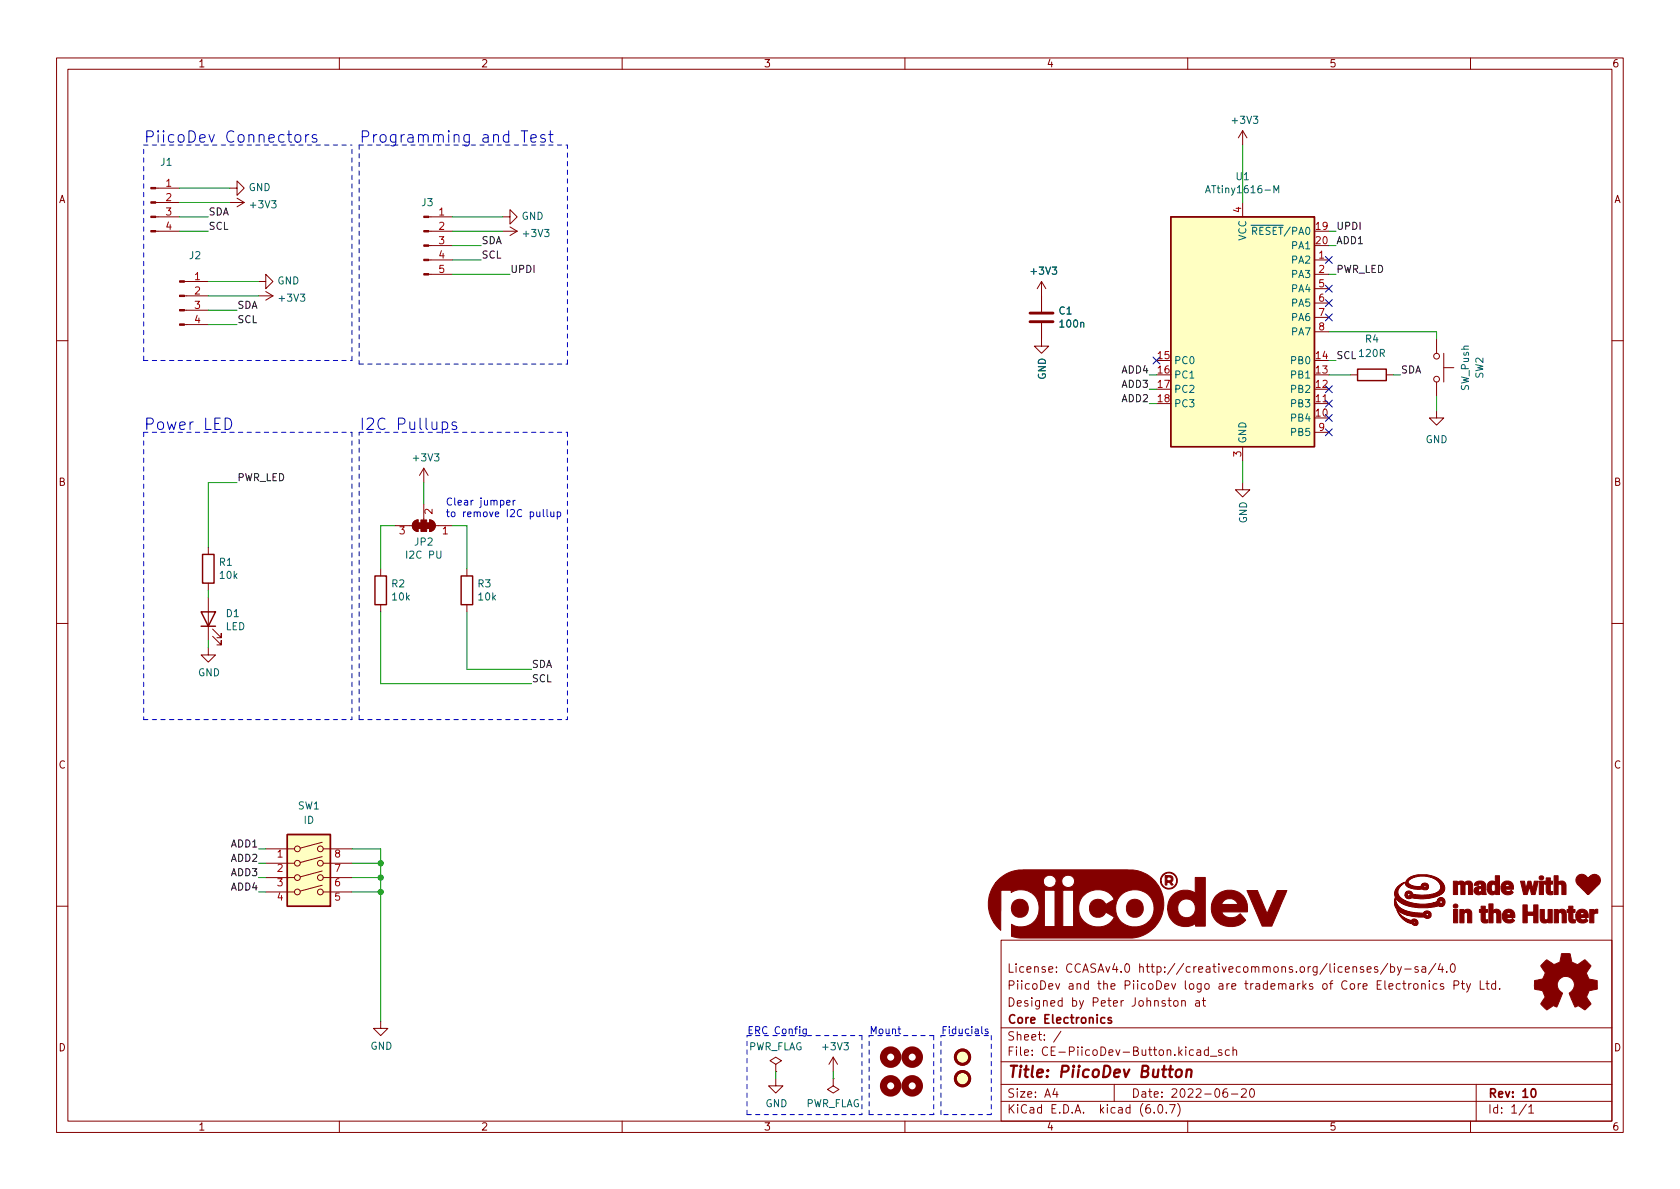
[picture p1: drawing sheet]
<svg xmlns="http://www.w3.org/2000/svg" width="297mm" height="210mm" viewBox="0 0 297 210" stroke-linecap="round" stroke-linejoin="round" font-family="sans-serif">
<g fill="none" stroke="#840000" stroke-width=".18">
<path d="M10 10.2h277v190.1h-277zM12 12.2h273v186.1h-273zM60 10.2v2M110 10.2v2M160 10.2v2M210 10.2v2M260 10.2v2M27.5 38.3h4.2M27.5 35.8h4.2M27.5 33.3h4.2M40.6 33.3h1.3v-1.3l1.3 1.3-1.3 1.2v-1.2M40.6 35.8h2.6"/>
<path d="M41.9 35l1.3 .8M43.2 35.8l-1.3 .8M75.8 38.3h4.2M88.9 38.3h1.3v-1.2l1.2 1.2-1.2 1.3v-1.3M219.7 23.1v2.5M219.7 35.8v2.5M219.7 23.1l-.8 1.3M219.7 23.1l.8 1.3M27.5 40.9h4.2M32.6 52.3h4.2M32.6 57.4h4.2M32.6 54.9h4.2"/>
<path d="M32.6 49.8h4.2M45.7 49.8h1.3v-1.3l1.3 1.3-1.3 1.2v-1.2M45.7 52.3h2.6M47 51.6l1.3 .7M48.3 52.3l-1.3 .8M75.8 46h4.2M75.8 48.5h4.2M75.8 40.9h4.2M75.8 43.4h4.2M88.9 40.9h2.5M90.2 40.1l1.2 .8M91.4 40.9l-1.2 .8"/>
<path d="M184.1 57.1v4.1h1.3l-1.3 1.3-1.2-1.3h1.2M184.1 49.8l-.7 1.2M184.1 49.8v5.3M184.1 49.8l.8 1.2M232.4 46h2.5M232.4 48.5h2.5M232.4 51h2.5M232.4 53.6h2.5M232.4 56.1h2.5M232.4 58.7h2.5M254 59.9v2.6M10 60.2h2"/>
<path d="M219.7 79v2.5M232.4 71.4h2.5M232.4 76.4h2.5M238.8 66.3h1.2M245.1 66.3h1.3M254 72.6v1.3h1.3l-1.3 1.3-1.3-1.3h1.3M254 67.6v2.5M255.3 65h1.7M255.3 62.5v5.1M285 60.2h2M36.8 96.8v1.2M69.8 93h3.1"/>
<path d="M73.2 92.2l.7-.3v2.1a1.02 1.02 0 0 1-.9-.7 1.02 1.02 0 0 1 .2-1.1zM74.9 82.8l-.7 1.3M74.9 82.8v2.5M74.9 89.1v2.8M74.9 82.8l.8 1.3M75.9 91.9a1.02 1.02 0 0 1 1.1 1.1 1.02 1.02 0 0 1-1.1 1zM77 93h3M219.7 85.3v1.3h1.3l-1.3 1.3-1.3-1.3h1.3M10 110.2h2M36.8 114.5v1.3h1.3l-1.3 1.3-1.2-1.3h1.2M36.8 103.1v1.3M36.8 105.7v7.6"/>
<path d="M37.6 112.5l1.5 1.5v-.7v.7h-.7M37.6 111.2l1.5 1.6v-.8v.8h-.7M67.3 100.6v1.2M67.3 106.9v1.3M82.5 100.6v1.2M82.5 106.9v1.3M285 110.2h2M47 150.1h5.1M47 152.6h5.1M47 155.2h5.1M47 157.7h5.1M57 156.5l-3.9 1.1"/>
<path d="M57 154l-3.9 1.1M57 151.5l-3.9 1M57 148.9l-3.9 1.1M57.1 150.1h5.1M57.1 152.6h5.1M57.1 155.2h5.1M57.1 157.7h5.1M10 160.2h2M177 166.3h108v32h-108zM207.6 177l.4-.1 .3 .3v.4l-.3 .3h-.4l-.1-.3v-.4zM208.9 177.1l.2-.2 .4 .1 .1 .9M208.9 176.9v1"/>
<path d="M211.4 177h.6l.1 .9M212.1 177.3l-.5 .1a.29 .29 0 0 0-.2 .2 .29 .29 0 0 0 .2 .3h.5M212.6 176.9h.5M212.8 176.4v1.3l.3 .2M241.7 171.4l.7-.1v-.3l-.5-.1-.2 .2 .1 .8h.6M243.6 171l-.4-.1-.2 .2 .1 .3 .5 .1v.4h-.6M245.4 170.4l-1.3 1.9M245.9 171l.4-.1 .3 .3v.4l-.2 .3h-.5M245.9 170.4v1.5M247.1 170.9l.3 1M247.8 170.9l-.5 1.4-.2 .1M248 173.9h.6"/>
<path d="M248.2 173.4v1.3l.4 .2M248.4 171.4h1.1M249.1 173.9v1M249.5 173.9l-.3 .1-.1 .2M250 174.1l.2-.2 .4 .2 .1 .5-.1 .3h-.4l-.2-.1zM250.7 171l-.3-.1-.3 .2 .1 .3 .5 .1v.4h-.6M251.4 174.1l.2-.2 .3 .1 .1 .9M251.4 173.9v1M251.4 171h.6l.1 .9M252.1 171.3l-.5 .1a.29 .29 0 0 0-.2 .2 .29 .29 0 0 0 .2 .3h.5M252.7 173.4v.2M252.7 173.9v1"/>
<path d="M253.9 170.4l-1.3 1.9M254.1 174l-.5-.1-.2 .3v.4l.1 .3h.6M254.7 170.4l-.4 1h.9M255 170.9v1M255.2 174l-.3-.1-.2 .2v.3l.5 .1v.4h-.5M255.8 171.8v.1M256.6 170.5l.2-.1a.81 .81 0 0 1 .6 .7 .81 .81 0 0 1-.3 .8h-.2a.81 .81 0 0 1-.5-.6 .81 .81 0 0 1 .2-.8zM257.1 174.2l.7-.1 .1-.2v-.3l-.3-.2h-.5v1.5M258.4 173.9h.5M258.6 173.4v1.3l.3 .2M259.3 173.9l.3 1M260 173.9l-.5 1.4-.2 .1"/>
<path d="M261.7 173.4v1.5h.7M262.7 173.9h.6M262.9 173.4v1.3l.4 .2M264.4 174l-.4-.1-.3 .3v.4l.2 .3h.5M264.4 173.4v1.5M265.2 174.8v.1M285 160.2h2M60 198.3v2M67.3 180.6v1.3h1.3l-1.3 1.2-1.3-1.2h1.3M110 198.3v2M137.2 190.7v1.3h1.2l-1.2 1.3-1.3-1.3h1.3M137.2 188.2l1-.6-1-.7-1.1 .7 1.1 .6v1.3"/>
<path d="M137.2 189.5h.1M147.3 190.7v1.3l1 .7-1 .6-1-.6 1-.7M147.3 190.7h.1M147.3 186.9l-.7 1.3M147.3 186.9v2.6M147.3 186.9l.8 1.3M160 198.3v2M177 194.8h108M177 191.8h108M177 187.8h108M177 181.8h108M186.5 192.5l-.4 1h1"/>
<path d="M186.9 193v1M187.6 182.4l-1.3 1.9M197 191.8v3M204.1 196.7v.1M204.9 195.4l.2-.1a.81 .81 0 0 1 .6 .7 .81 .81 0 0 1-.3 .8h-.2a.81 .81 0 0 1-.6-.6 .81 .81 0 0 1 .3-.8zM206.2 196.7v.1M206.8 195.3h1l-.7 1.5M208.2 195.1a1.72 1.72 0 0 1 0 2.3M210 198.3v2M211.6 185.7h.6l.1 .9M212.3 186l-.5 .1a.29 .29 0 0 0-.2 .2 .29 .29 0 0 0 .2 .3h.5M213.6 185.7l-.4-.1-.3 .3v.4l.2 .3h.5"/>
<path d="M213.6 185.1v1.5M214 186.8h1.1M216 185.7l-.4-.1-.2 .2 .1 .3 .5 .1v.4h-.6M216.9 192.5a.59 .59 0 0 0-.7 .7v.5l.2 .3h.4l.2-.1 .1-.5-.2-.2-.4-.1-.3 .3M217.4 185.7l-.5-.1-.3 .3v.4l.2 .3h.6M217.7 193.5h1.2M218 185.8l.2-.2 .4 .1v.9M218 185.1v1.5M219.5 192.7l.6-.2 .2 .2 .1 .3-1 1h1M221.1 192.7l.2-.2a.81 .81 0 0 1 .6 .7 .81 .81 0 0 1-.3 .8h-.2a.81 .81 0 0 1-.3-1.3zM260 198.3v2M261 191.8v6.5"/>
<path d="M269.9 195.3l-1.3 1.9M270.3 195.8l.4-.5v1.5M270.3 196.8h.9"/>
<circle cx="254" cy="63" r=".51"/>
<circle cx="254" cy="67.1" r=".51"/>
<circle cx="52.6" cy="155.2" r=".51"/>
<circle cx="52.6" cy="150.1" r=".51"/>
<circle cx="52.6" cy="152.6" r=".51"/>
<circle cx="52.6" cy="157.7" r=".51"/>
<circle cx="56.6" cy="157.7" r=".51"/>
<circle cx="56.6" cy="155.2" r=".51"/>
<circle cx="56.6" cy="152.6" r=".51"/>
<circle cx="56.6" cy="150.1" r=".51"/>
</g>
<path d="M195.3 180l-.4-.1-.3 .3v.4l.2 .3h.5M196.5 180l-.4-.1-.2 .2 .1 .3 .5 .1v.4h-.6M270.9 192.6l.2-.1a.81 .81 0 0 1 .5 .7 .81 .81 0 0 1-.3 .8h-.1a.81 .81 0 0 1-.6-.6 .81 .81 0 0 1 .3-.8z" fill="none" stroke="#840000" stroke-width=".3"/>
<path d="M208 189.3a.52 .52 0 0 1 .6-.2 .52 .52 0 0 1 .4 .4l-.1 .6a.55 .55 0 0 1-.5 .4 .55 .55 0 0 1-.6-.4zM209.8 189.3a.49 .49 0 0 1 .9 .1l-.1 1.1M209.9 189.1l-.2 1.4" fill="none" stroke="#840000" stroke-width=".4"/>
<g fill="none" stroke="#840000" stroke-width="1.3">
<circle cx="157.5" cy="186.9" r="1.27"/>
<circle cx="157.5" cy="192" r="1.27"/>
<circle cx="161.3" cy="186.9" r="1.27"/>
<circle cx="161.3" cy="192" r="1.27"/>
</g>
<g fill="#ffffc2" stroke="#ffffc2" stroke-width=".18">
<path d="M207 38.3h25.4v40.7h-25.4z"/>
<path d="M50.8 147.6h7.6v12.7h-7.6z"/>
<circle cx="170.2" cy="190.7" r="1.27"/>
<circle cx="170.2" cy="186.9" r="1.27"/>
</g>
<path d="M207 38.3h25.4v40.7h-25.4zM240 65.3h5.1v2h-5.1zM35.8 98h2v5.1h-2zM35.6 108.2h2.5l-1.3 2.5zM35.6 110.7h2.5M66.3 101.8h2v5.1h-2zM81.5 101.8h2.1v5.1h-2.1zM50.8 147.6h7.6v12.7h-7.6z" fill="none" stroke="#840000" stroke-width=".25"/>
<path d="M213.1 34.1l.5-1.3 .4 1.3M213.3 33.7h.6M225.2 34.1v-1.3l.5 .9 .4-.9v1.3" fill="none" stroke="#006464" stroke-width=".18"/>
<g fill="#840000" stroke="#840000" stroke-width=".18">
<path d="M26.7 40.8h.8v.2h-.8z"/>
<path d="M26.7 38.2h.8v.3h-.8z"/>
<path d="M26.7 35.7h.8v.2h-.8z"/>
<path d="M26.7 33.1h.8v.3h-.8z"/>
<path d="M257 160.8h.7v2.4h-.7z"/>
<path d="M272.2 155.8h.7v2.4h-.7z"/>
<path d="M269.3 160h.7v1.3h1.2v-1.3h.7v3.2h-.7v-1.3h-1.2v1.3h-.7z"/>
<path d="M281.1 160.8h.7v.3l.2-.2 .5-.1v.7h-.4l-.3 .2v1.5h-.7z"/>
<path d="M261.9 160.2h.7v.6h.4v.5h-.4v1.3h.4v.6h-.7l-.4-.3v-1.6h-.3v-.5h.3z"/>
<path d="M273.4 155.2h.7v.6h.4v.6h-.4v1.1l.1 .1 .3 .1v.5h-.5a.6 .6 0 0 1-.6-.6v-1.2h-.3v-.6h.3z"/>
<path d="M277.4 160.2h.7v.6h.4v.5h-.4v1.2l.2 .2 .2-.1v.6h-.7l-.4-.3v-1.6h-.3v-.5h.3z"/>
<path d="M274.8 154.9h.7v1.2l.3-.3h.5l.5 .4 .1 2h-.8v-1.6l-.2-.2-.4 .1v1.7h-.7z"/>
<path d="M258.1 160.8h.7v.3l.5-.3a.71 .71 0 0 1 .9 .5v1.9h-.7v-1.6l-.2-.2-.4 .1v1.7h-.8z"/>
<path d="M274.8 160.8h.7v.3l.3-.2 .5-.1 .5 .3 .1 .5v1.6h-.7v-1.6l-.2-.2-.5 .1v1.7h-.7z"/>
<path d="M263.2 159.8h.8v1.3l.3-.3h.4a.65 .65 0 0 1 .7 .6v1.8h-.8v-1.6l-.2-.2-.4 .1v1.7h-.8z"/>
<path d="M272.3 160.8h.7v1.6l.2 .3 .5-.2v-1.7h.7v2.4h-.6l-.1-.2-.4 .2h-.4a.62 .62 0 0 1-.6-.6z"/>
<path d="M257 155.8h.7v.3l.3-.3h.5l.4 .3 .6-.3 .5 .1 .4 .6v1.7h-.8v-1.6l-.2-.2-.4 .2v1.6h-.7v-1.7l-.2-.1-.4 .1v1.7h-.7z"/>
<path d="M264.4 154.9h.7v3.3h-.6l-.1-.2-.3 .2h-.5l-.4-.3-.3-.6h.8l.2 .4 .4-.1 .1-.1v-.9l-.3-.2-.3 .1-.1 .8h-.8l.1-.7 .1-.4 .4-.4h.5l.4 .2z"/>
<path d="M265.9 161.2a1.1 1.1 0 0 1 1.2-.4 1.1 1.1 0 0 1 .7 1v.4h-1.4l.3 .4h.5l.3-.2 .3 .4-.5 .4h-.8a1.06 1.06 0 0 1-.9-1v-.4h1.5v-.3l-.2-.1h-.3l-.2 .4h-.8z"/>
<path d="M278.9 161.1a1.3 1.3 0 0 1 1.3-.2l.5 .5 .1 .8-1.4 .1 .4 .4 .3-.1 .3-.2 .3 .4-.4 .4h-.8a1.08 1.08 0 0 1-.9-1v-.4h1.5l-.1-.3-.1-.1h-.4l-.1 .4h-.8z"/>
<path d="M265.7 156.2l.6-.4h.5l.4 .2 .3 .5 .1 .7-1.5 .1 .4 .4h.4l.3-.3 .3 .4-.2 .3-.6 .1h-.5l-.5-.3-.2-.4-.1-.7h1.5v-.2l-.1-.2h-.4l-.3 .4h-.7z"/>
<path d="M260.8 156.2l.7-.4h.6l.4 .2 .2 .5 .1 1.7h-.7l-.1-.2-.3 .2h-.4l-.5-.3-.2-.3 1.1 .1 .3-.1v-.5h-.4l-.2 .2v.3h-.8l.1-.5 .2-.2 1.1-.2-.1-.3-.1-.1h-.3l-.1 .3h-.7z"/>
<path d="M268.8 155.8h.7l.3 1.4 .4-1.4h.5l.3 1.4 .3-1.4h.7l-.6 2.4h-.6l-.4-1.4-.4 1.4h-.6z"/>
<path d="M278.9 155l.7-.4 .5 .1 .6 .5h.2l.4-.3a1.07 1.07 0 0 1 1.6 .3l.1 .5-.2 .6-1.9 1.9h-.2l-1.9-2-.2-.7z"/>
<path d="M272.9 170.2l.6-.5 .9 .6a.62 .62 0 0 0 1 0l.2-.1a1.62 1.62 0 0 0 .4-1.3l.1-.3 1.5 .1 .2 .7a.74 .74 0 0 0 .6 1l.5 .2 1.3-.9 1.1 1.1-.4 .6a.75 .75 0 0 0-.2 1.2l.2 .5 1.5 .3v1.5l-1.4 .3-.1 .1a1.23 1.23 0 0 0-.3 1.2l.7 1-.1 .2-1 .9-.8-.6a.54 .54 0 0 0-.9 .1l-1-2.4a2.33 2.33 0 0 0 .8-1.9 1.54 1.54 0 0 0-2.5-.7 1.54 1.54 0 0 0 .5 2.5l-1.1 2.5a.69 .69 0 0 0-1.1 .1l-.6 .4-1.1-1.1 .8-1.2-.2-.5a.71 .71 0 0 0-.9-.7l-.8-.2v-1.5l.5-.1a1.11 1.11 0 0 0 1.2-.7 .72 .72 0 0 0-.2-1.2l-.4-.6z"/>
<path d="M247 160.9l.5 .7 1 .8 1 .4 .5-.3 .5 .2 .2 .4-.1 .4-.5 .1-.4-.3-.8-.2h1.1l.2 .2 .1-.2-.2-.2-.2 .2h-1l-.7-.4-.8-.9z"/>
<path d="M248.8 155.5l.6-.4 1.1-.4h1.7l.8 .1 1.3 .5 .7 .7 .4 .8v.6l-.2 .5-.5 .3-1.4 .5-1.6 .2-2.1-.2-.4 .2h-.3l-.3-.2-.2-.4 .8 .2 .1-.4-.3-.1-.2 .3h-.4l.1-.4 .3-.3h.6l.3 .3 .1 .2 .6 .1h2.3l1.1-.2 .5-.3 .4-.4v-.5l-.3-.8-.9-.7-1.2-.3-1.3-.1-.9 .2-.7 .3-.4 .4v.4l.6 .4 1 .2 .7-.1 .1-.3 .2-.2h.6l.3 .3v.6l-.3 .2h-.5l-.1-.1h-1.6l-1-.4h2.8l.2 .2 .1-.3-.3-.1-.1 .2h-2.8l-.4-.5 .1-.5z"/>
<path d="M247.2 156.7l1.2-.7-1 1-.2 .3v.7l.2 .5 .4 .4 1.2 .6 2 .4h1.1l1.3-.2h1.2l.3 .1 .1-.2-.1-.3h-.3v.4h-1.2l.7-.2 .3-.6 .5-.2 .3 .1 .2 .3v.8l-.1 .2-.4 .2-.6-.2-.8 .3-1 .1h-2.2l-2-.5-1-.6-.5-.6v.7l.2 .4 .4 .5 .5 .4 .9 .4 1.4 .2 1.5 .1 .2-.3 .5-.1 .5 .2 .1 .7-.2 .3-.6 .1-.3-.2-1.6-.1-1.6-.3h3.4l.4 .2 .1-.3-.2-.2h-.2l-.1 .3h-3.5l-.3-.1-1.2-.8-.5-1v-.7l.1-.5-.1-.9 .2-.6z"/>
<path d="M31.7 57.3h.9v.2h-.9z"/>
<path d="M31.7 54.7h.9v.3h-.9z"/>
<path d="M31.7 52.2h.9v.2h-.9z"/>
<path d="M31.7 49.7h.9v.2h-.9z"/>
<path d="M75.4 92.5h.5v1h-.5z"/>
<path d="M75.9 91.9a1.02 1.02 0 0 1 1.1 1.1 1.02 1.02 0 0 1-1.1 1z"/>
<path d="M74.4 91.9h1v2.1h-1z"/>
<path d="M73.9 92.5h.5v1h-.5z"/>
<path d="M73.2 92.2l.7-.3v2.1a1.02 1.02 0 0 1-.9-.7 1.02 1.02 0 0 1 .2-1.1z"/>
<path d="M74.9 48.4h.9v.2h-.9z"/>
<path d="M74.9 45.8h.9v.3h-.9z"/>
<path d="M74.9 43.3h.9v.3h-.9z"/>
<path d="M74.9 40.8h.9v.2h-.9z"/>
<path d="M74.9 38.2h.9v.3h-.9z"/>
<path d="M199.5 159.5a1.59 1.59 0 0 1 2.5 .4 1.59 1.59 0 0 1-1.1 2.3h-.5a1.43 1.43 0 0 1-1.2-1.3v-.6z"/>
<path d="M220.5 157.5h1.8l1.7 4 1.8-4h1.7l-2.6 6.3h-1.7z"/>
<path d="M206 154.8h.9l.4 .2 .1 .6-.3 .4 .3 .5h-.3l-.3-.5h-.5v.5h-.3v-1.4h.3v.7l.5-.1 .3-.2-.1-.3-1-.1z"/>
<path d="M205.5 154.7a1.51 1.51 0 0 1 2.6 .6l.1 .7a1.51 1.51 0 0 1-1.6 1.2 1.51 1.51 0 0 1-1.4-1.2h.1a1.38 1.38 0 0 0 1.4 1.1 1.38 1.38 0 0 0 1.3-1.2 1.37 1.37 0 0 0-1-1.5 1.31 1.31 0 0 0-1.5 .7l-.2 .9h-.1v-.7z"/>
<path d="M207.3 158.3a3.5 3.5 0 0 1 1.9-.9l1.4 .2 .7 .3v-2.7h1.8v8.6h-1.7v-.5a3.1 3.1 0 0 1-3.3 .2 3.1 3.1 0 0 1-1.6-2.7h1.7a1.59 1.59 0 0 0 2 1.5 1.59 1.59 0 0 0 1.1-2.2 1.57 1.57 0 0 0-1.9-1.1 1.57 1.57 0 0 0-1.2 1.8h-1.7a3.3 3.3 0 0 1 .8-2.5z"/>
<path d="M215 158.4a3.4 3.4 0 0 1 1.9-1h.9a3.2 3.2 0 0 1 2.8 3.8l-4.6 .1a1.46 1.46 0 0 0 1.3 1l1.1-.1 .9-.6 .9 1.1a3.5 3.5 0 0 1-5.9-1.2l-.1-.6v-1h4.6a1.37 1.37 0 0 0-1.1-1h-.6a1.46 1.46 0 0 0-1.1 1h-1.8l.2-.6z"/>
<path d="M176.2 155.9a6.1 6.1 0 0 1 4.7-2.1h18.6a6 6 0 0 1 6.3 5.7 6 6 0 0 1-5.6 6.4h-20.1l-1.3-.3v-2.2a3 3 0 0 0 2.4 .4h8.6v-2.8h.9a3.4 3.4 0 0 0 4.2 2.8 2.95 2.95 0 0 0 2.1-1.6l-1.4-.9-.8 .8-.3 .1h-.7a1.38 1.38 0 0 1-1.2-1.4h4.7v.2a3.4 3.4 0 0 0 2.4 2.8 3.4 3.4 0 0 0 3.6-1 3.5 3.5 0 0 0 .7-2.7 3.4 3.4 0 0 0-3.7-2.8 3.4 3.4 0 0 0-3 3.5h-4.7l.1-.6a1.54 1.54 0 0 1 1.3-1.2 1.54 1.54 0 0 1 1.6 .9l1.4-.8-.1-.2a3.4 3.4 0 0 0-3.9-1.4 3.4 3.4 0 0 0-2.3 3.5h-.9v-3.6h-1.9v6.4h-1.4v-6.4h-1.8v6.4h-3.5h.2a3.3 3.3 0 0 0 2.1-4.5 3.3 3.3 0 0 0-4.7-1.5v-.4h-1.8l-.1 7.1v-.1a6 6 0 0 1-.8-8.3h8.4a1.15 1.15 0 0 0 1.1 .8 1.15 1.15 0 0 0 1.1-.8h1l.1 .2a1.12 1.12 0 0 0 1.9 .3 1.12 1.12 0 0 0-.6-1.8 1.13 1.13 0 0 0-1.3 .8l-.1 .5h-1v-.5l-.2-.4-.5-.4a1.18 1.18 0 0 0-1.5 .8v.5h-8.4z"/>
<circle cx="257.3" cy="160.2" r=".38"/>
<circle cx="272.5" cy="155.2" r=".4"/>
<circle cx="180.3" cy="160.7" r="1.56"/>
</g>
<g fill="none" stroke="#840000" stroke-width=".51">
<path d="M182.1 56.9h4.1M182.1 55.4h4.1"/>
<circle cx="170.2" cy="186.9" r="1.27"/>
<circle cx="170.2" cy="190.7" r="1.27"/>
</g>
<g fill="none" stroke="#0000c2" stroke-width=".18">
<path d="M52.3 23.9a.54 .54 0 0 1 .9 .3v.6a.54 .54 0 0 1-.5 .4 .54 .54 0 0 1-.6-.4v-.6zM54 23.8v1.3M54.6 23.8a.51 .51 0 0 0-.6 .4M56 23.9l-.5-.1-.3 .3 .1 .3 .7 .2 .1 .2-.1 .2-.2 .1-.6-.1M92.1 23.1h1.2M93.9 24.5l.9-.2-.1-.4-.5-.1-.3 .3 .1 .9 .2 .1 .5-.1M96.4 23.9l-.5-.1-.3 .3 .1 .3 .7 .2v.2v.2l-.2 .1-.6-.1M97 23.8h.8M97.3 23.1v1.8l.1 .1 .4 .1M39.8 73.9a1.06 1.06 0 0 1 1.1 .7 1.06 1.06 0 0 1-.3 1.2l-.8 .1zM78.2 74.7l.6-.1 .4 .4v.6l-.2 .2-.2 .1-.6-.1M80.7 74.7l-.5-.1-.3 .3 .1 .3 .7 .2 .1 .2-.1 .2-.2 .1-.6-.1"/>
<path d="M89.6 88.9l.6-.1-.1-.3h-.3l-.2 .2v.6h.5M90.7 88.5v.8M91.1 88.5l-.4 .2M96.1 90.1v1.1l.1 .2M96.7 90.1v1.1l.2 .2M97.4 90.5v.8l.3 .1 .2-.2M97.9 90.5v.9M98.5 90.6l.4-.1 .2 .3-.1 .5h-.5M98.5 90.5v1.3M142.6 182v1l-.3 .2h-.3M142.6 182h-.4l-.2 .2 .1 .5h.5M158.8 182h.4"/>
<path d="M158.9 181.5v1.1l.3 .2M174.7 182h-.3l-.2 .1v.2l.5 .1v.3h-.5"/>
</g>
<g fill="none" stroke="#0000c2" stroke-width=".18" stroke-dasharray=".8 .8">
<path d="M25.4 25.6h36.8M63.5 25.6v38.8M63.5 25.6h36.8M25.4 63.7h36.8M25.4 76.4v50.8M25.4 76.4h36.8M25.4 63.7v-38.1M62.2 63.7v-38.1M62.2 76.4v50.8M63.5 76.4h36.8M63.5 64.4h36.8M100.3 76.4v50.8"/>
<path d="M100.3 64.4v-38.8M25.4 127.2h36.8M63.5 127.2h36.8M63.5 127.2v-50.8M132.1 183.1h20.3M132.1 197.1v-14M132.1 197.1h20.3M152.4 183.1v14M153.7 197.1v-14M153.7 183.1h11.4M165.1 197.1h-11.4M165.1 183.1v14"/>
<path d="M166.4 183.1h8.9M166.4 197.1v-14M175.3 197.1h-8.9M175.3 183.1v14"/>
</g>
<g fill="none" stroke="#009600" stroke-width=".18">
<path d="M31.7 35.8h8.9M31.7 38.3h5.1M31.7 33.3h8.9M80 38.3h8.9M219.7 25.6v10.2M31.7 40.9h5.1M36.8 57.4h5.1M36.8 54.9h5.1M36.8 49.8h8.9M36.8 52.3h8.9M80 48.5h10.2M80 40.9h8.9"/>
<path d="M80 43.4h5.1M80 46h5.1M234.9 48.5h1.3M234.9 58.7h19.1v1.2M234.9 40.9h1.3M234.9 43.4h1.3M203.2 66.3h1.3M203.2 71.4h1.3M203.2 68.8h1.3M234.9 66.3h3.9M234.9 63.7h1.3M246.4 66.3h1.2"/>
<path d="M254 70.1v2.5M41.9 85.3h-5.1v11.5M69.8 93h-2.5v7.6M74.9 85.3v3.8M80 93h2.5v7.6M219.7 81.5v3.8M36.8 104.4v1.3M36.8 113.3v1.2M67.3 108.2v12.7h26.7M82.5 108.2v10.2h11.5M45.7 150.1h1.3M45.7 152.6h1.3"/>
<path d="M45.7 155.2h1.3M45.7 157.7h1.3M62.2 150.1h5.1v30.5M62.2 152.6h5.1M62.2 155.2h5.1M62.2 157.7h5.1M137.2 189.5v1.2M147.3 189.5v1.2"/>
</g>
<g fill="none" stroke="#000084" stroke-width=".18">
<path d="M234.3 55.5l1.3 1.2M234.3 45.4l1.3 1.2M234.3 50.4l1.3 1.3M234.3 53l1.3 1.2M235.6 55.5l-1.3 1.2M235.6 45.4l-1.3 1.2M235.6 50.4l-1.3 1.3M235.6 53l-1.3 1.2M203.9 63.1l1.2 1.3M205.1 63.1l-1.2 1.3M234.3 68.2l1.3 1.2M234.3 73.3l1.3 1.2"/>
<path d="M234.3 75.8l1.3 1.3M234.3 70.8l1.3 1.2M235.6 68.2l-1.3 1.2M235.6 73.3l-1.3 1.2M235.6 75.8l-1.3 1.3M235.6 70.8l-1.3 1.2"/>
</g>
<g fill="#009600" stroke="#009600" stroke-width=".18">
<circle cx="67.3" cy="152.6" r=".46"/>
<circle cx="67.3" cy="155.2" r=".46"/>
<circle cx="67.3" cy="157.7" r=".46"/>
</g>
<g font-size="2.8" fill="#0000c2">
<text x="25.4" y="25.2">PiicoDev Connectors</text>
<text x="63.5" y="25.2">Programming and Test</text>
<text x="25.4" y="76">Power LED</text>
<text x="63.5" y="76">I2C Pullups</text>
</g>
<text font-size="2.8" fill="#840000" x="178" y="190.6">Title: PiicoDev Button</text>
<g font-size="2.1" fill="#840000">
<text x="178" y="172">License: CCASAv4.0 http://creativecommons.org/licenses/by-sa/4.0</text>
<text x="178" y="178">Designed by Peter Johnston at</text>
<text x="178" y="175">PiicoDev and the PiicoDev logo are trademarks of Core Electronics Pty Ltd.</text>
<text x="178" y="184">Sheet: /</text>
<text x="178" y="181">Core Electronics</text>
<text x="178" y="186.7">File: CE-PiicoDev-Button.kicad_sch</text>
<text x="178" y="196.9">KiCad E.D.A. kicad (6.0.7)</text>
<text x="178" y="194.1">Size: A4</text>
<text x="200" y="194.1">Date: 2022-06-20</text>
<text x="263" y="194.1">Rev: 10</text>
<text x="263" y="196.9">Id: 1/1</text>
</g>
<g font-size="1.8" fill="#840000">
<text x="35" y="11.9">1</text>
<text x="85" y="11.9">2</text>
<text x="135" y="11.9">3</text>
<text x="185" y="11.9">4</text>
<text x="235" y="11.9">5</text>
<text x="285" y="11.9">6</text>
<text x="10.3" y="35.9">A</text>
<text x="285.3" y="35.9">A</text>
<text x="10.3" y="85.9">B</text>
<text x="285.3" y="85.9">B</text>
<text x="10.3" y="135.9">C</text>
<text x="285.3" y="135.9">C</text>
<text x="10.3" y="185.9">D</text>
<text x="285.3" y="185.9">D</text>
<text x="35" y="199.9">1</text>
<text x="85" y="199.9">2</text>
<text x="135" y="199.9">3</text>
<text x="185" y="199.9">4</text>
<text x="235" y="199.9">5</text>
<text x="285" y="199.9">6</text>
</g>
<g font-size="1.8" fill="#006464">
<text x="218" y="21.9">+3V3</text>
<text x="28.4" y="29.3">J1</text>
<text x="43.9" y="33.8">GND</text>
<text x="214" y="34.2">ATtiny1616-M</text>
<text x="218.6" y="31.8">U1</text>
<text x="44.4" y="36.8">+3V3</text>
<text x="74.6" y="36.4">J3</text>
<text x="92.2" y="38.9">GND</text>
<text x="92.7" y="41.9">+3V3</text>
<text x="220.7" y="41.5">~{RESET}/PA0</text>
<text x="33.5" y="45.8">J2</text>
<text x="220.3" y="42.6" transform="rotate(-90 220.3 42.6)">VCC</text>
<text x="228.5" y="46.6">PA2</text>
<text x="228.5" y="44.1">PA1</text>
<text x="49" y="50.3">GND</text>
<text x="49.5" y="53.3">+3V3</text>
<text x="182.4" y="48.6">+3V3</text>
<text x="228.5" y="49.1">PA3</text>
<text x="228.5" y="51.7">PA4</text>
<text x="187.3" y="55.6">C1</text>
<text x="187.5" y="57.9">100n</text>
<text x="228.5" y="54.2">PA5</text>
<text x="228.5" y="56.8">PA6</text>
<text x="228.5" y="59.3">PA7</text>
<text x="207.5" y="64.4">PC0</text>
<text x="228.5" y="64.4">PB0</text>
<text x="241.4" y="60.6">R4</text>
<text x="184.9" y="67.2" transform="rotate(-90 184.9 67.2)">GND</text>
<text x="207.5" y="66.9">PC1</text>
<text x="207.5" y="69.5">PC2</text>
<text x="228.5" y="69.5">PB2</text>
<text x="228.5" y="66.9">PB1</text>
<text x="259.7" y="69.1" transform="rotate(-90 259.7 69.1)">SW_Push</text>
<text x="262.3" y="66.9" transform="rotate(-90 262.3 66.9)">SW2</text>
<text x="207.5" y="72">PC3</text>
<text x="228.5" y="74.5">PB4</text>
<text x="228.5" y="72">PB3</text>
<text x="228.5" y="77.1">PB5</text>
<text x="73.2" y="81.6">+3V3</text>
<text x="220.3" y="78.5" transform="rotate(-90 220.3 78.5)">GND</text>
<text x="252" y="78.4">GND</text>
<text x="220.5" y="92.6" transform="rotate(-90 220.5 92.6)">GND</text>
<text x="38.8" y="100">R1</text>
<text x="72.1" y="98.8">I2C PU</text>
<text x="73.4" y="96.5">JP2</text>
<text x="38.9" y="102.4">10k</text>
<text x="69.3" y="103.9">R2</text>
<text x="69.4" y="106.2">10k</text>
<text x="84.5" y="103.9">R3</text>
<text x="84.7" y="106.2">10k</text>
<text x="39.9" y="111.4">LED</text>
<text x="40" y="109.1">D1</text>
<text x="35" y="119.6">GND</text>
<text x="52.7" y="143.1">SW1</text>
<text x="53.7" y="145.7">ID</text>
<text x="65.5" y="185.6">GND</text>
<text x="132.2" y="185.7">PWR_FLAG</text>
<text x="145.6" y="185.7">+3V3</text>
<text x="135.3" y="195.8">GND</text>
<text x="142.4" y="195.8">PWR_FLAG</text>
</g>
<g font-size="1.8" fill="#a90000">
<text x="29.4" y="33">1</text>
<text x="29.4" y="35.6">2</text>
<text x="29.4" y="38.1">3</text>
<text x="29.4" y="40.6">4</text>
<text x="77.6" y="38.1">1</text>
<text x="77.6" y="40.6">2</text>
<text x="219.5" y="37.6" transform="rotate(-90 219.5 37.6)">4</text>
<text x="232.7" y="40.6">19</text>
<text x="77.6" y="43.2">3</text>
<text x="77.6" y="45.7">4</text>
<text x="232.7" y="43.2">20</text>
<text x="233.2" y="45.7">1</text>
<text x="34.4" y="49.5">1</text>
<text x="34.4" y="52.1">2</text>
<text x="77.6" y="48.3">5</text>
<text x="233.2" y="48.3">2</text>
<text x="233.2" y="50.8">5</text>
<text x="233.2" y="53.3">6</text>
<text x="34.4" y="54.6">3</text>
<text x="34.4" y="57.1">4</text>
<text x="233.2" y="55.9">7</text>
<text x="233.2" y="58.4">8</text>
<text x="204.8" y="63.5">15</text>
<text x="232.7" y="63.5">14</text>
<text x="204.8" y="66">16</text>
<text x="204.8" y="68.6">17</text>
<text x="204.8" y="71.1">18</text>
<text x="232.7" y="71.1">11</text>
<text x="232.7" y="68.6">12</text>
<text x="232.7" y="66">13</text>
<text x="232.7" y="73.7">10</text>
<text x="233.2" y="76.2">9</text>
<text x="219.5" y="80.8" transform="rotate(-90 219.5 80.8)">3</text>
<text x="70.6" y="94.5">3</text>
<text x="76.5" y="90.9" transform="rotate(-90 76.5 90.9)">2</text>
<text x="78.2" y="94.5">1</text>
<text x="49" y="151.6">1</text>
<text x="49" y="154.2">2</text>
<text x="59.2" y="154.2">7</text>
<text x="59.2" y="151.6">8</text>
<text x="49" y="156.7">3</text>
<text x="49" y="159.3">4</text>
<text x="59.2" y="159.3">5</text>
<text x="59.2" y="156.7">6</text>
</g>
<g font-size="1.8" fill="#0f0f0f">
<text x="36.8" y="40.6">SCL</text>
<text x="36.8" y="38.1">SDA</text>
<text x="236.2" y="40.6">UPDI</text>
<text x="85.1" y="45.7">SCL</text>
<text x="85.1" y="43.2">SDA</text>
<text x="236.2" y="43.2">ADD1</text>
<text x="90.2" y="48.2">UPDI</text>
<text x="236.2" y="48.2">PWR_LED</text>
<text x="41.9" y="54.6">SDA</text>
<text x="41.9" y="57.1">SCL</text>
<text x="236.2" y="63.5">SCL 120R</text>
<text x="198.4" y="66">ADD4</text>
<text x="198.4" y="71.1">ADD2</text>
<text x="198.4" y="68.6">ADD3</text>
<text x="247.6" y="66">SDA</text>
<text x="41.9" y="85.1">PWR_LED</text>
<text x="94" y="118.1">SDA</text>
<text x="94" y="120.6">SCL</text>
<text x="40.9" y="149.8">ADD1</text>
<text x="40.9" y="152.4">ADD2</text>
<text x="40.9" y="154.9">ADD3</text>
<text x="40.9" y="157.5">ADD4</text>
</g>
<g font-size="1.8" fill="#0000c2">
<text x="78.7" y="89.4">Clear jumper</text>
<text x="78.7" y="91.4">to remove I2C pullup</text>
<text x="132.1" y="182.9">ERC Config</text>
<text x="153.7" y="182.9">Mount</text>
<text x="166.4" y="182.9">Fiducials</text>
</g>
</svg>
